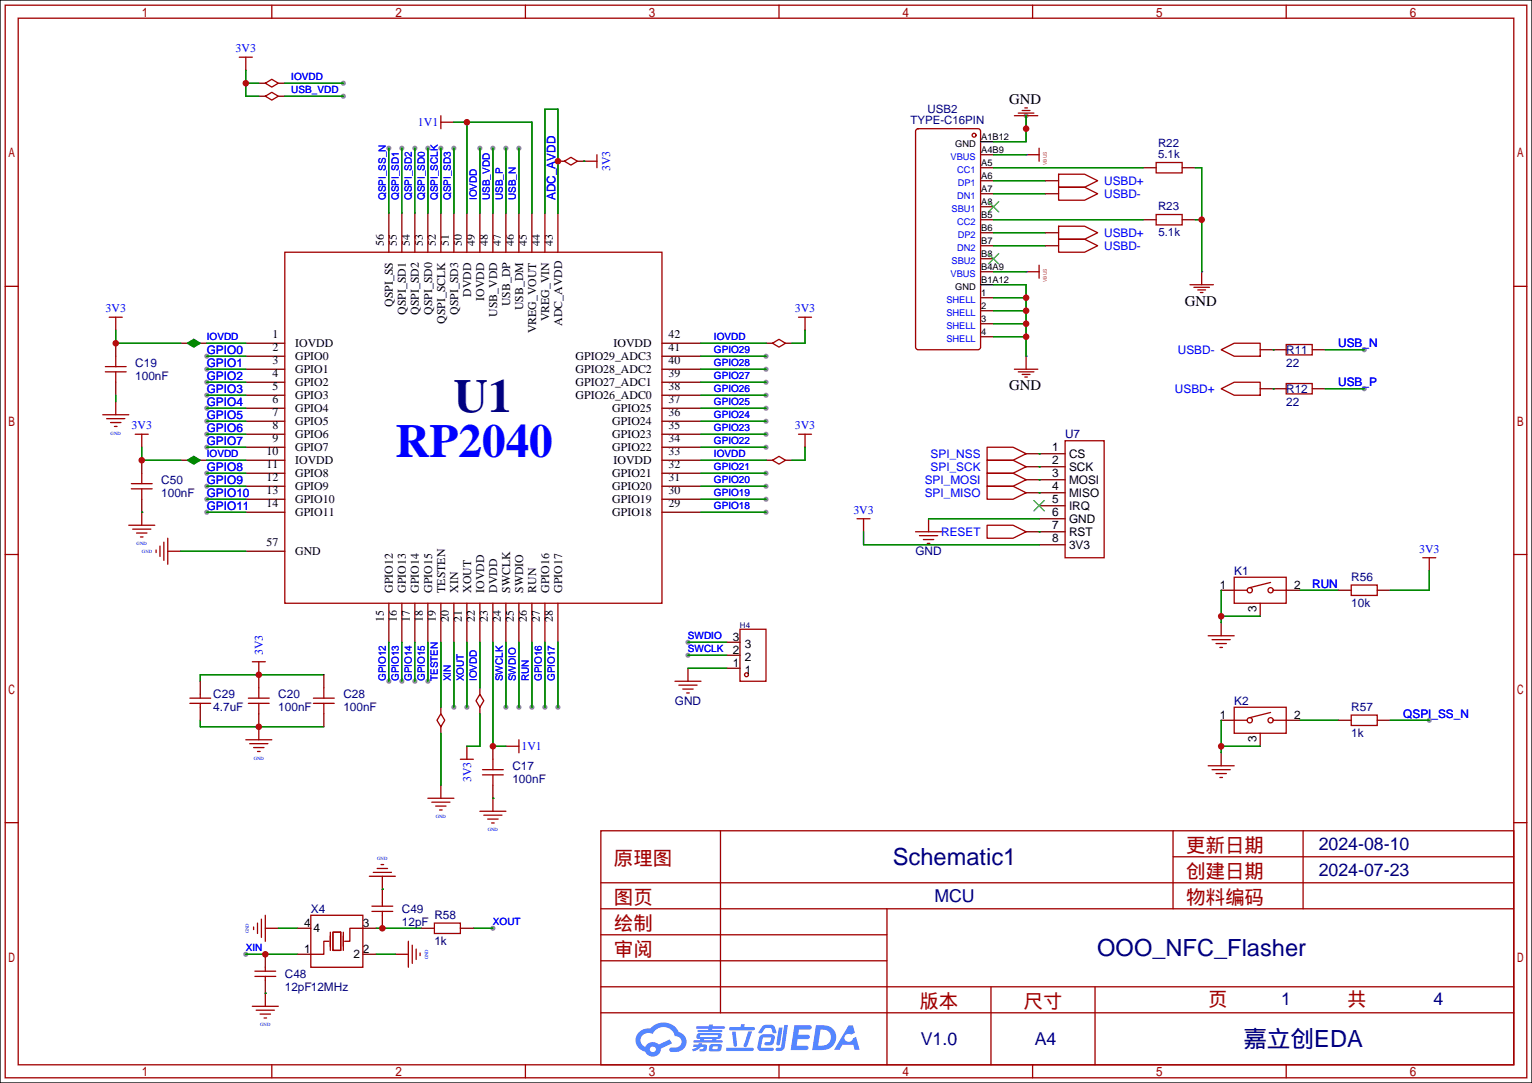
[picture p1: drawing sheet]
<svg xmlns="http://www.w3.org/2000/svg" width="299mm" height="212mm" viewBox="0 0 299 212" stroke-linecap="round" stroke-linejoin="round" font-family="sans-serif">
<path d="M0 0h299.2v211.6h-299.2z" fill="#fff" stroke="#000" stroke-width=".25"/>
<g fill="#999">
<circle cx="88.6" cy="138.2" r=".51"/>
<circle cx="91.2" cy="138.2" r=".51"/>
<circle cx="98.8" cy="138.2" r=".51"/>
<circle cx="101.3" cy="138.2" r=".51"/>
<circle cx="103.9" cy="138.2" r=".51"/>
<circle cx="106.4" cy="138.2" r=".51"/>
<circle cx="149.6" cy="69.6" r=".51"/>
<circle cx="149.6" cy="72.1" r=".51"/>
<circle cx="149.6" cy="74.7" r=".51"/>
<circle cx="149.6" cy="77.2" r=".51"/>
<circle cx="149.6" cy="79.8" r=".51"/>
<circle cx="78.5" cy="29" r=".51"/>
<circle cx="81" cy="29" r=".51"/>
<circle cx="83.6" cy="29" r=".51"/>
<circle cx="86.1" cy="29" r=".51"/>
<circle cx="88.6" cy="29" r=".51"/>
<circle cx="93.7" cy="29" r=".51"/>
<circle cx="96.3" cy="29" r=".51"/>
<circle cx="75.9" cy="29" r=".51"/>
<circle cx="101.3" cy="29" r=".51"/>
<circle cx="67.1" cy="18.8" r=".51"/>
<circle cx="67.1" cy="16.3" r=".51"/>
<circle cx="83.6" cy="133.1" r=".51"/>
<circle cx="48" cy="186.4" r=".51"/>
<circle cx="40.4" cy="69.6" r=".51"/>
<circle cx="40.4" cy="72.1" r=".51"/>
<circle cx="40.4" cy="74.7" r=".51"/>
<circle cx="40.4" cy="77.2" r=".51"/>
<circle cx="40.4" cy="79.8" r=".51"/>
<circle cx="40.4" cy="82.3" r=".51"/>
<circle cx="40.4" cy="84.8" r=".51"/>
<circle cx="40.4" cy="87.4" r=".51"/>
<circle cx="81" cy="133.1" r=".51"/>
<circle cx="78.5" cy="133.1" r=".51"/>
<circle cx="75.9" cy="133.1" r=".51"/>
<circle cx="149.6" cy="82.3" r=".51"/>
<circle cx="149.6" cy="84.8" r=".51"/>
<circle cx="149.6" cy="87.4" r=".51"/>
<circle cx="149.6" cy="92.5" r=".51"/>
<circle cx="149.6" cy="95" r=".51"/>
<circle cx="149.6" cy="97.5" r=".51"/>
<circle cx="149.6" cy="100.1" r=".51"/>
<circle cx="109" cy="138.2" r=".51"/>
<circle cx="40.4" cy="92.5" r=".51"/>
<circle cx="40.4" cy="95" r=".51"/>
<circle cx="40.4" cy="97.5" r=".51"/>
<circle cx="40.4" cy="100.1" r=".51"/>
<circle cx="98.8" cy="29" r=".51"/>
<circle cx="200.4" cy="22.6" r=".51"/>
<circle cx="266.4" cy="68.3" r=".51"/>
<circle cx="266.4" cy="75.9" r=".51"/>
<circle cx="279.1" cy="140.7" r=".51"/>
<circle cx="96.3" cy="181.4" r=".51"/>
<circle cx="134.4" cy="125.5" r=".51"/>
<circle cx="134.4" cy="128" r=".51"/>
</g>
<g fill="none" stroke="#a10000" stroke-width=".25">
<path d="M1 1h297.2v209.6h-297.2zM3.6 3.6h292.1v204.4h-292.1zM53.1 1v2.6M102.6 1v2.6M152.1 1v2.6M201.7 1v2.6M251.2 1v2.6M1 55.9h2.6M295.7 55.9h2.5M1 108.3h2.6M295.7 108.3h2.5M1 160.7h2.6"/>
<path d="M117.3 162.3h178.4v45.7h-178.4zM117.3 177.5h178.4M117.3 172.5h178.4M140.7 162.3v35.6M173.2 177.5v30.5M229.1 162.3v15.2M229.1 167.4h66.6M254.5 162.3v15.2M295.7 160.7h2.5M117.3 182.6h55.9M117.3 197.9h178.4M117.3 192.8h178.4"/>
<path d="M117.3 187.7h55.9M193.5 192.8v15.2M213.9 192.8v15.2M53.1 208v2.6M102.6 208v2.6M152.1 208v2.6M201.7 208v2.6M251.2 208v2.6"/>
</g>
<g fill="#5487ff">
<path d="M155.2 200.3h2.6a.48 .48 0 0 1 .7 .4 .48 .48 0 0 1-.6 .4h-1.8l-.2 1.1h1.9a.43 .43 0 0 1 .4 .4 .43 .43 0 0 1-.5 .4h-1.9l-.2 1.3h1.7a.45 .45 0 0 1 .5 .2 .45 .45 0 0 1-.1 .6h-3.3z"/>
<path d="M165.7 200.3h.9l.4 1.5-.8 .3a.82 .82 0 0 0-1.1 .1 .82 .82 0 0 0 .1 1.2 .82 .82 0 0 0 1.1-.1l.3-.4 .6-.3 .7 2.5h-1l-.2-1h-2.1l-.6 1h-1.1z"/>
<path d="M152.1 200.8h.7l-.5 3.1a.36 .36 0 0 1-.3 .3 .36 .36 0 0 1-.4-.3z"/>
<path d="M153.2 200.2h.7l-.6 4.3a1.13 1.13 0 0 1-1.8 .6l.2-.4h.7l.2-.2z"/>
<path d="M148.9 200.6l.6-.4h1a.77 .77 0 0 1 .9 .5l.3 1-.2 .2h-.5l-.3-.9-.2-.2-1 .1-.7 1-.6-.1-.1-.2z"/>
<path d="M148.4 202.4l.6-.3h1.7a.66 .66 0 0 1 .6 .9l-.1 .4a.81 .81 0 0 1-.9 .8h-.7a.32 .32 0 0 1-.3-.3 .32 .32 0 0 1 .4-.3h.7l.2-.9-1.6 .1-.4 1.8 2.2 .1a.32 .32 0 0 1 .3 .4 .32 .32 0 0 1-.4 .2h-2.2l-.5-.3-.1-.5z"/>
<path d="M141.9 204.7h5a.33 .33 0 0 1 .3 .3 .33 .33 0 0 1-.3 .3h-4.9l-.2-.1z"/>
<path d="M146.1 201.5h.8l-.7 2a1.04 1.04 0 0 1-.7 1.1l-.3-.3z"/>
<path d="M143 201.6h.7l.3 2.5a.34 .34 0 0 1-.3 .4 .34 .34 0 0 1-.4-.3z"/>
<path d="M142.5 200.7h2.1l.3-.6h.6l-.1 .6h1.7a.32 .32 0 0 1 .4 .3 .32 .32 0 0 1-.4 .3h-4.5l-.2-.2z"/>
<path d="M135.5 204.1h.9l.1-.3h.6v.3h.8a.82 .82 0 0 1-.5 1.3h-.8v-.4l.8-.2v-.2l-.5-.1-.5 .5-1.1 .4-.1-.4 .9-.5h-.7z"/>
<path d="M136 200.5h2.4l.1-.3h.7v.3h2.2l.2 .3-.2 .2h-2.3v.2h1.8l.2 .3-.2 .1h-4.5l-.2-.1 .1-.3h2l.1-.2h-2.3l-.1-.2z"/>
<path d="M159.4 200.3l-.8 4.9h1.7a2.47 2.47 0 0 0 2.9-1.7 2.47 2.47 0 0 0-1.5-3.1zM160.3 201.1a1.61 1.61 0 0 1 2 1.5 1.61 1.61 0 0 1-1.8 1.7h-.7z"/>
<path d="M136.2 202a.55 .55 0 0 0-.2 .8 .55 .55 0 0 0 .7 .2l.1 .3h-1.3v.3l5.4 .1 .3-.2-.2-.2h-1.2l.2-.3a.7 .7 0 0 0 .8-.3 .7 .7 0 0 0 0-.8l-4.2-.1zM136.8 202.3l3.3-.1 .1 .1-.2 .3h-3.2l-.1-.2zM137.5 203h1.7l-.2 .3h-1.4z"/>
<path d="M138.6 204.2a1.05 1.05 0 0 0 0 1.2 2.91 2.91 0 0 0 2.2-.2 .98 .98 0 0 0 0-1.2h-1.6zM139.2 204.5l.9-.1 .1 .1v.3l-.2 .2-.8-.1z"/>
<path d="M124.9 201.6a2.23 2.23 0 0 0-.7 2.3 2.23 2.23 0 0 0 1.8 1.6 1.58 1.58 0 0 0 1.8 .9 1.58 1.58 0 0 0 1.3-1.5l2.2-1.1-.5-.7-2.1 1a1.65 1.65 0 0 0-2.7 .4 1.45 1.45 0 0 1-.8-1.9 1.45 1.45 0 0 1 2-.7l.3 .1a2.3 2.3 0 0 1 2.3-1.3 2.3 2.3 0 0 1 2 1.7 1.12 1.12 0 0 1 1.3 1 1.12 1.12 0 0 1-1.1 1.2h-.7a.45 .45 0 0 0-.6 .4 .45 .45 0 0 0 .5 .5 2.21 2.21 0 0 0 2.2-.5 2.21 2.21 0 0 0 .5-2.3 2.13 2.13 0 0 0-1.3-1.1 3.3 3.3 0 0 0-5.6-.7l-1.1 .1zM127 205a.57 .57 0 0 1 1.1 0 .57 .57 0 0 1-1.1 0z"/>
</g>
<g fill="none" stroke="#870000" stroke-width=".25">
<path d="M48 13.7h.1M50.5 18.8h1.3M50.5 16.3h1.3M54.4 18.8h1.2M54.4 16.3h1.2M88.6 23.9h.1M109 31.5h1.2M112.8 31.5h1.2M114 31.5h.1M191.5 32.8h2.6M191.5 30.2h2.6M191.5 35.3h2.6"/>
<path d="M191.5 37.8h2.6M204.2 35.3h2.6M204.2 37.8h2.6M223.3 32.8h2.5M230.9 32.8h2.5M75.9 41.7v7.6M78.5 41.7v7.6M81 41.7v7.6M83.6 41.7v7.6M86.1 41.7v7.6M88.6 41.7v7.6M91.2 41.7v7.6"/>
<path d="M93.7 41.7v7.6M96.3 41.7v7.6M98.8 41.7v7.6M101.3 41.7v7.6M103.9 41.7v7.6M106.4 41.7v7.6M109 41.7v7.6M191.5 42.9h2.6M191.5 40.4h2.6M191.5 45.5h2.6M191.5 48h2.6M191.5 50.5h2.6"/>
<path d="M191.5 53.1h2.6M191.5 58.2h2.6M204.2 45.5h2.6M204.2 48h2.6M223.3 42.9h2.5M230.9 42.9h2.5M22.6 78.5h.1M22.6 64.5h.1M22.6 67.1v2.5M22.6 74.7v2.5M35.3 67.1h1.3M39.1 67.1h1.3"/>
<path d="M48 67.1h7.6M48 69.6h7.6M48 72.1h7.6M48 74.7h7.6M48 77.2h7.6M48 79.8h7.6M129.3 67.1h7.6M129.3 69.6h7.6M129.3 72.1h7.6M129.3 74.7h7.6M129.3 77.2h7.6M129.3 79.8h7.6"/>
<path d="M149.6 67.1h1.3M153.4 67.1h1.3M157.2 64.5h.1M191.5 60.7h2.6M191.5 63.2h2.6M191.5 65.8h2.6M246.1 68.3h5.1M246.1 75.9h5.1M256.3 68.3h2.5M256.3 75.9h2.5M27.7 87.4h.1M27.7 89.9v2.6"/>
<path d="M27.7 97.5v2.6M35.3 89.9h1.3M39.1 89.9h1.3M48 82.3h7.6M48 84.8h7.6M48 87.4h7.6M48 89.9h7.6M48 92.5h7.6M48 95h7.6M48 97.5h7.6M129.3 82.3h7.6M129.3 84.8h7.6"/>
<path d="M129.3 87.4h7.6M129.3 89.9h7.6M129.3 92.5h7.6M129.3 95h7.6M129.3 97.5h7.6M149.6 89.9h1.3M153.4 89.9h1.3M157.2 87.4h.1M200.4 88.6h7.6M200.4 91.2h7.6M200.4 93.7h7.6M200.4 96.3h7.6"/>
<path d="M202.9 98.8h5.1M27.7 100.1h.1M35.3 107.7h.1M48 100.1h7.6M48 107.7h7.6M75.9 117.9v7.6M78.5 117.9v7.6M81 117.9v7.6M83.6 117.9v7.6M86.1 117.9v7.6M88.6 117.9v7.6M91.2 117.9v7.6"/>
<path d="M93.7 117.9v7.6M96.3 117.9v7.6M98.8 117.9v7.6M101.3 117.9v7.6M103.9 117.9v7.6M106.4 117.9v7.6M109 117.9v7.6M129.3 100.1h7.6M168.7 103.9h.1M181.4 101.3v2.6M200.4 103.9h7.6M202.9 101.3h5.1"/>
<path d="M202.9 106.4h5.1M238.5 115.3h2.5M246.1 117.9v2.5M251.2 115.3h2.5M261.4 115.3h2.5M269 115.3h2.5M279.1 111.5h.1M39.1 133.1v2.5M39.1 138.2v2.5M50.5 131.8h.1M50.5 131.8v2.6M50.5 139.4v2.6"/>
<path d="M63.2 131.8v2.6M63.2 139.4v2.6M86.1 138.2v1.2M93.7 134.4v1.2M93.7 138.2v1.2M134.4 130.6v2.5M142 130.6h2.5M142 128h2.5M142 125.5h2.5M238.5 121.7v2.5M50.5 142h.1M86.1 153.4h.1"/>
<path d="M86.1 142v1.3M91.2 145.8h.1M96.3 156h.1M96.3 145.8v2.5M96.3 153.4v2.6M98.8 145.8h.1M238.5 147.1v2.5M238.5 140.7h2.5M246.1 143.3v2.5M251.2 140.7h2.5M261.4 140.7h2.5M269 140.7h2.5"/>
<path d="M74.7 173.7v2.6M74.7 178.8v2.6M74.7 173.7h.1M51.8 194.1h.1M51.8 186.4v2.6M51.8 191.5v2.6M54.4 181.4h.1M58.2 181.4h2.5M58.2 186.4h2.5M70.9 181.4h2.5M70.9 186.4h2.5M77.2 186.4h.1"/>
<path d="M82.3 181.4h2.5M89.9 181.4h2.6"/>
</g>
<g fill="none" stroke="#a10000" stroke-width=".25">
<path d="M46.7 11.2h2.6M48 11.2v2.5M51.8 18.8l1.3-.8 1.3 .8-1.3 .8zM51.8 16.3l1.3-.8 1.3 .8-1.3 .7zM86.1 22.6v2.5M86.1 23.9h2.5M110.2 31.5l1.3-.8 1.3 .8-1.3 .8zM114 31.5h2.6M116.6 30.2v2.6M178.9 25.4l.4-.3h11.7l.4 .3 .1 42.4-.1 .3-.4 .2h-11.7l-.2-.1-.3-.4zM198.1 22.6h4.6M198.9 22.1h3"/>
<path d="M199.6 21.6h1.6M200.2 21.1h.5M200.4 30.2h2.5M200.4 22.6v2.5M202.9 29v2.5M206.8 34h5l2.6 1.3-2.6 1.3h-5zM206.8 36.6h5l2.6 1.2-2.6 1.3h-5zM225.8 31.8h5.1v2h-5.1zM55.6 49.3h73.7v68.6h-73.7zM200.4 53.1h2.5M202.9 51.8v2.6M206.8 44.2h5l2.6 1.3-2.6 1.2h-5z"/>
<path d="M206.8 46.7h5l2.6 1.3-2.6 1.3h-5zM225.8 41.9h5.1v2h-5.1zM232.4 55.6h4.6M233.2 56.1h3M233.9 56.6h1.6M234.4 57.2h.5M234.7 53.1v2.5M20.6 72.6h4M20.6 71.6h4M21.3 62h2.6M22.6 62v2.5M22.6 69.6v2"/>
<path d="M22.6 72.6v2.1M22.6 78.5v2.5M150.9 67.1l1.2-.8 1.3 .8-1.3 .7zM156 62h2.5M157.2 62v2.5M198.1 72.1h4.6M198.9 72.6h3M199.6 73.2h1.6M200.2 73.7h.5M200.4 69.6v2.5M238.5 68.3l2.5-1.2h5.1v2.5h-5.1zM238.5 75.9l2.5-1.2h5.1v2.5h-5.1z"/>
<path d="M251.2 67.3h5.1v2h-5.1zM251.2 74.9h5.1v2.1h-5.1zM20.1 81h5M20.8 81.8h3.6M21.6 82.5h2M22.4 83.3h.5M25.7 95.5h4M25.7 94.5h4M26.4 84.8h2.6M27.7 84.8v2.6M27.7 92.5v2M27.7 95.5v2"/>
<path d="M150.9 89.9l1.2-.7 1.3 .7-1.3 .8zM156 84.8h2.5M157.2 84.8v2.6M192.8 87.4h5.1l2.5 1.2-2.5 1.3h-5.1zM192.8 89.9h5.1l2.5 1.3-2.5 1.3h-5.1zM192.8 92.5h5.1l2.5 1.2-2.5 1.3h-5.1zM192.8 95h5.1l2.5 1.3-2.5 1.2h-5.1zM208 86.1h7.6v22.9h-7.6zM25.1 102.6h5.1M25.9 103.4h3.6M26.7 104.1h2M27.4 104.9h.5"/>
<path d="M27.7 100.1v2.5M30.5 107.4v.5M31.2 106.7v2M32 105.9v3.6M32.8 107.7h2.5M32.8 105.2v5M167.4 101.3h2.5M168.7 101.3v2.6M178.8 103.9h5.1M179.6 104.6h3.5M180.3 105.4h2.1M181.1 106.2h.5"/>
<path d="M192.8 102.6h5.1l2.5 1.3-2.5 1.3h-5.1zM241 112.8h10.2v5.1h-10.2zM241 115.3h2.6M248.2 113.8l-4.1 1M248.7 115.3h2.5M263.9 114.3h5.1v2h-5.1zM277.9 109h2.5M279.1 109v2.5M37.1 137.4h4M37.1 136.4h4M39.1 135.6v.8M39.1 137.4v.8"/>
<path d="M48.5 137.4h4.1M48.5 136.4h4.1M49.3 129.3h2.5M50.5 129.3v2.5M50.5 134.4v2M50.5 137.4v2M61.2 137.4h4.1M61.2 136.4h4.1M63.2 134.4v2M63.2 137.4v2M86.1 139.4l.8 1.3-.8 1.3-.8-1.3zM93.7 135.6l.8 1.3-.8 1.3-.7-1.3z"/>
<path d="M131.8 133.1h5.1M132.6 133.9h3.5M133.3 134.6h2.1M134.1 135.4h.5M144.5 122.9h5.1v10.2h-5.1zM236 124.2h5M236.7 125h3.6M237.5 125.7h2M238.3 126.5h.5M241 138.2h10.2v5.1h-10.2zM248.2 139.2l-4.1 1M263.9 139.7h5.1v2h-5.1z"/>
<path d="M48 144.5h5.1M48.8 145.3h3.5M49.5 146.1h2.1M50.3 146.8h.5M50.5 142v2.5M83.6 156h5M84.3 156.7h3.6M85.1 157.5h2M85.9 158.2h.5M86.1 153.4v2.6M89.9 148.3h2.6M91.2 145.8v2.5"/>
<path d="M93.7 158.5h5.1M94.2 151.4h4.1M94.2 150.4h4.1M94.5 159.3h3.5M96.3 148.3v2.1M96.3 151.4v2M96.3 156v2.5M98.8 145.8h2.5M101.3 144.5v2.6M236 149.6h5M236.7 150.4h3.6M237.5 151.1h2"/>
<path d="M238.3 151.9h.5M241 140.7h2.6M248.7 140.7h2.5M51.1 179.6v3.5M51.8 178.8v5.1M60.7 178.8h10.2v10.2h-10.2zM72.1 171.2h5.1M72.6 178.1h4.1M72.6 177h4.1M72.9 170.4h3.6M73.7 169.7h2M74.4 168.9h.5"/>
<path d="M74.7 171.2v2.5M74.7 176.3v.7M74.7 178.1v.7M95.2 160h2.1M96 160.8h.5M49.3 196.6h5.1M49.5 181.1v.5M49.8 190.8h4M49.8 189.7h4M50 197.4h3.6M50.3 180.3v2.1M50.8 198.1h2"/>
<path d="M51.6 198.9h.5M51.8 181.4h2.6M51.8 189v.7M51.8 190.8v.7M51.8 194.1v2.5M64.3 183.9h-1.1v2.5h-2.5M64.5 182.1v3.6M65 182.1h1.5v3.6h-1.5zM67.1 182.1v3.6M70.9 181.4h-2.6v2.5h-1M77.2 186.4h2.6M79.8 183.9v5.1"/>
<path d="M80.5 184.7v3.5M81.3 185.4v2.1M82 186.2v.5M84.8 180.3h5.1v2.1h-5.1z"/>
<circle cx="190.2" cy="26.4" r=".38"/>
<circle cx="244.1" cy="115.3" r=".51"/>
<circle cx="248.2" cy="115.3" r=".51"/>
<circle cx="145.8" cy="131.8" r=".38"/>
<circle cx="244.1" cy="140.7" r=".51"/>
<circle cx="248.2" cy="140.7" r=".51"/>
</g>
<g fill="#008000" stroke="#008000" stroke-width=".25">
<path d="M36.6 67.1l1.2-.8 1.3 .8-1.3 .7z"/>
<path d="M36.6 89.9l1.2-.7 1.3 .7-1.3 .8z"/>
</g>
<g fill="none" stroke="#008700" stroke-width=".25">
<path d="M48 13.7v5.1h2.5M48 16.3h2.5M55.6 18.8h11.5M55.6 16.3h11.5M75.9 29v12.7M78.5 29v12.7M81 29v12.7M83.6 29v12.7M86.1 29v12.7M88.6 29v12.7M88.6 23.9h15.3v17.8M91.2 23.9v17.8"/>
<path d="M93.7 29v12.7M96.3 29v12.7M98.8 29v12.7M101.3 29v12.7M114 31.5h.1M194.1 32.8h29.2M194.1 37.8h10.1M194.1 30.2h6.3M194.1 35.3h10.1M200.4 22.6v5.1h-6.3M233.4 32.8h1.3v20.3M106.4 41.7v-20.4h2.6v20.4"/>
<path d="M194.1 55.6h6.3v14M194.1 58.2h6.3M194.1 42.9h29.2M194.1 45.5h10.1M194.1 53.1h6.3M194.1 48h10.1M233.4 42.9h1.3M22.6 64.5v2.6h12.7M22.6 77.2v1.3M40.4 69.6h7.6M40.4 72.1h7.6M40.4 74.7h7.6"/>
<path d="M40.4 77.2h7.6M40.4 79.8h7.6M40.4 67.1h7.6M136.9 69.6h12.7M136.9 72.1h12.7M136.9 74.7h12.7M136.9 77.2h12.7M136.9 79.8h12.7M136.9 67.1h12.7M157.2 64.5v2.6h-2.5M194.1 60.7h6.3M194.1 63.2h6.3"/>
<path d="M194.1 65.8h6.3M248.7 68.3h.1M248.7 75.9h.1M258.8 68.3h7.6M258.8 75.9h7.6M27.7 87.4v2.5h7.6M40.4 89.9h7.6M40.4 82.3h7.6M40.4 84.8h7.6M40.4 87.4h7.6M40.4 92.5h7.6M40.4 95h7.6"/>
<path d="M40.4 97.5h7.6M136.9 89.9h12.7M136.9 82.3h12.7M136.9 84.8h12.7M136.9 87.4h12.7M136.9 92.5h12.7M136.9 95h12.7M136.9 97.5h12.7M157.2 87.4v2.5h-2.5M202.9 88.6h.1M202.9 91.2h.1M202.9 93.7h.1"/>
<path d="M202.9 96.3h.1M27.7 100.1h.1M35.3 107.7h12.7M40.4 100.1h7.6M136.9 100.1h12.7M168.7 103.9v2.5h34.2M181.4 101.3h21.5M202.9 103.9h.1M238.5 115.3v6.4M253.7 115.3h7.7M279.1 111.5v3.8h-7.6M63.2 131.8h-24.1v1.3"/>
<path d="M75.9 125.5v7.6M78.5 125.5v7.6M81 125.5v7.6M83.6 125.5v7.6M86.1 125.5v12.7M88.6 125.5v12.7M91.2 125.5v12.7M93.7 125.5v8.9M93.7 139.4v6.4h-2.5M96.3 125.5v20.3h2.5M98.8 125.5v12.7M101.3 125.5v12.7"/>
<path d="M103.9 125.5v12.7M106.4 125.5v12.7M109 125.5v12.7M134.4 125.5h7.6M134.4 128h7.6M134.4 130.6h7.6M238.5 120.4h7.6M39.1 140.7v1.3h24.1M86.1 143.3v10.1M96.3 156h.1M238.5 145.8h7.6M238.5 140.7v6.4"/>
<path d="M253.7 140.7h7.7M271.5 140.7h7.6M74.7 173.7h.1M48 186.4h10.2M51.8 194.1h.1M54.4 181.4h3.8M73.4 186.4h3.8M73.4 181.4h8.9M92.5 181.4h3.8"/>
</g>
<path d="M200.4 30.2h.1M200.4 25.1h.1M200.4 53.1h.1M234.7 53.1h.1M200.4 69.6h.1" fill="none" stroke="#00f" stroke-width=".25"/>
<path d="M191.5 27.7h2.6M191.5 55.6h2.6" fill="none" stroke="#000" stroke-width=".25"/>
<path d="M193 39.4l2.1 2M195.1 39.4l-2.1 2M193 49.5l2.1 2.1M195.1 49.5l-2.1 2.1M201.9 97.8l2.1 2M204 97.8l-2.1 2" fill="none" stroke="#3c3" stroke-width=".25"/>
<g fill="#c00">
<circle cx="22.6" cy="67.1" r=".63"/>
<circle cx="27.7" cy="89.9" r=".63"/>
<circle cx="109" cy="31.5" r=".63"/>
<circle cx="48" cy="16.3" r=".63"/>
<circle cx="51.8" cy="186.4" r=".63"/>
<circle cx="74.7" cy="181.4" r=".63"/>
<circle cx="91.2" cy="23.9" r=".63"/>
<circle cx="96.3" cy="145.8" r=".63"/>
<circle cx="50.5" cy="131.8" r=".63"/>
<circle cx="50.5" cy="142" r=".63"/>
<circle cx="200.4" cy="58.2" r=".63"/>
<circle cx="200.4" cy="60.7" r=".63"/>
<circle cx="200.4" cy="63.2" r=".63"/>
<circle cx="200.4" cy="65.8" r=".63"/>
<circle cx="200.4" cy="25.1" r=".63"/>
<circle cx="234.7" cy="42.9" r=".63"/>
<circle cx="238.5" cy="120.4" r=".63"/>
<circle cx="238.5" cy="145.8" r=".63"/>
</g>
<text font-size="9.2" fill="#000080" x="88.6" y="80.4">U1</text>
<text font-size="9.2" fill="#00f" x="77.2" y="89.3">RP2040</text>
<g font-size="4.6" fill="#000080">
<text x="174.4" y="169">Schematic1</text>
<text x="214.3" y="186.8">OOO_NFC_Flasher</text>
<text x="242.8" y="204.6">嘉立创EDA</text>
</g>
<g font-size="3.8" fill="#a00000">
<text x="231.6" y="166.4">更新日期</text>
<text x="119.9" y="168.9">原理图</text>
<text x="231.6" y="171.5">创建日期</text>
<text x="119.9" y="176.5">图页</text>
<text x="231.6" y="176.5">物料编码</text>
<text x="119.9" y="181.6">绘制</text>
<text x="119.9" y="186.7">审阅</text>
<text x="179.6" y="196.9">版本</text>
<text x="199.9" y="196.9">尺寸</text>
<text x="236" y="196.6">页</text>
<text x="263.1" y="196.6">共</text>
</g>
<g font-size="3.5" fill="#000080">
<text x="257.6" y="166.1">2024-08-10</text>
<text x="257.6" y="171.1">2024-07-23</text>
<text x="182.5" y="176.2">MCU</text>
<text x="250.2" y="196.3">1</text>
<text x="280" y="196.3">4</text>
<text x="179.8" y="204.2">V1.0</text>
<text x="202.1" y="204.2">A4</text>
</g>
<g font-size="2.9">
<text x="197.1" y="20.3">GND</text>
<text x="231.4" y="59.7">GND</text>
<text x="197.1" y="76.3">GND</text>
</g>
<g font-size="2.3" fill="#00f">
<text x="46" y="10.2">3V3</text>
<text x="81.6" y="24.7">1V1</text>
<text x="119.2" y="33.5" transform="rotate(-90 119.2 33.5)">3V3</text>
<text x="108.5" y="39.1" transform="rotate(-90 108.5 39.1)">ADC_AVDD</text>
<text x="215.6" y="36.1">USBD+</text>
<text x="215.6" y="38.7">USBD-</text>
<text x="215.6" y="46.3">USBD+</text>
<text x="215.6" y="48.8">USBD-</text>
<text x="20.6" y="61">3V3</text>
<text x="155.2" y="61">3V3</text>
<text x="40.4" y="69.1">GPIO0</text>
<text x="40.4" y="71.7">GPIO1</text>
<text x="230.1" y="69.1">USBD-</text>
<text x="261.4" y="67.9">USB_N</text>
<text x="40.4" y="74.2">GPIO2</text>
<text x="40.4" y="76.8">GPIO3</text>
<text x="229.5" y="76.8">USBD+</text>
<text x="261.4" y="75.5">USB_P</text>
<text x="25.7" y="83.9">3V3</text>
<text x="40.4" y="79.3">GPIO4</text>
<text x="40.4" y="81.8">GPIO5</text>
<text x="155.2" y="83.9">3V3</text>
<text x="40.4" y="84.4">GPIO6</text>
<text x="40.4" y="86.9">GPIO7</text>
<text x="181.8" y="89.5">SPI_NSS</text>
<text x="40.4" y="92">GPIO8</text>
<text x="40.4" y="94.5">GPIO9</text>
<text x="180.6" y="94.5">SPI_MOSI</text>
<text x="181.8" y="92">SPI_SCK</text>
<text x="40.4" y="97.1">GPIO10</text>
<text x="40.4" y="99.6">GPIO11</text>
<text x="166.7" y="100.4">3V3</text>
<text x="180.6" y="97.1">SPI_MISO</text>
<text x="183.8" y="104.7">RESET</text>
<text x="277.2" y="108">3V3</text>
<text x="256.3" y="114.9">RUN</text>
<text x="51.4" y="128" transform="rotate(-90 51.4 128)">3V3</text>
<text x="274.1" y="140.3">QSPI_SS_N</text>
<text x="101.9" y="146.6">1V1</text>
<text x="92" y="152.8" transform="rotate(-90 92 152.8)">3V3</text>
</g>
<g font-size="2.3">
<text x="75" y="48" transform="rotate(-90 75 48)">56</text>
<text x="77.5" y="48" transform="rotate(-90 77.5 48)">55</text>
<text x="80.1" y="48" transform="rotate(-90 80.1 48)">54</text>
<text x="82.6" y="48" transform="rotate(-90 82.6 48)">53</text>
<text x="85.1" y="48" transform="rotate(-90 85.1 48)">52</text>
<text x="87.7" y="48" transform="rotate(-90 87.7 48)">51</text>
<text x="90.2" y="48" transform="rotate(-90 90.2 48)">50</text>
<text x="92.8" y="48" transform="rotate(-90 92.8 48)">49</text>
<text x="95.3" y="48" transform="rotate(-90 95.3 48)">48</text>
<text x="97.8" y="48" transform="rotate(-90 97.8 48)">47</text>
<text x="100.4" y="48" transform="rotate(-90 100.4 48)">46</text>
<text x="102.9" y="48" transform="rotate(-90 102.9 48)">45</text>
<text x="105.5" y="48" transform="rotate(-90 105.5 48)">44</text>
<text x="108" y="48" transform="rotate(-90 108 48)">43</text>
<text x="76.8" y="60" transform="rotate(-90 76.8 60)">QSPI_SS</text>
<text x="92" y="58" transform="rotate(-90 92 58)">DVDD</text>
<text x="94.5" y="58.7" transform="rotate(-90 94.5 58.7)">IOVDD</text>
<text x="99.6" y="59.9" transform="rotate(-90 99.6 59.9)">USB_DP</text>
<text x="79.3" y="61.5" transform="rotate(-90 79.3 61.5)">QSPI_SD1</text>
<text x="81.8" y="61.5" transform="rotate(-90 81.8 61.5)">QSPI_SD2</text>
<text x="84.4" y="61.5" transform="rotate(-90 84.4 61.5)">QSPI_SD0</text>
<text x="86.9" y="63.3" transform="rotate(-90 86.9 63.3)">QSPI_SCLK</text>
<text x="89.5" y="61.5" transform="rotate(-90 89.5 61.5)">QSPI_SD3</text>
<text x="97.1" y="61.9" transform="rotate(-90 97.1 61.9)">USB_VDD</text>
<text x="102.2" y="60.6" transform="rotate(-90 102.2 60.6)">USB_DM</text>
<text x="104.7" y="65.1" transform="rotate(-90 104.7 65.1)">VREG_VOUT</text>
<text x="107.2" y="62.8" transform="rotate(-90 107.2 62.8)">VREG_VIN</text>
<text x="109.8" y="63.6" transform="rotate(-90 109.8 63.6)">ADC_AVDD</text>
<text x="53.2" y="66.1">1</text>
<text x="53.2" y="68.6">2</text>
<text x="53.2" y="71.2">3</text>
<text x="57.7" y="67.9">IOVDD</text>
<text x="57.7" y="70.4">GPIO0</text>
<text x="112.4" y="70.4">GPIO29_ADC3</text>
<text x="119.8" y="67.9">IOVDD</text>
<text x="130.6" y="71.2">40</text>
<text x="130.6" y="68.6">41</text>
<text x="130.6" y="66.1">42</text>
<text x="53.2" y="73.7">4</text>
<text x="53.2" y="76.2">5</text>
<text x="57.7" y="72.9">GPIO1</text>
<text x="57.7" y="75.5">GPIO2</text>
<text x="112.4" y="75.5">GPIO27_ADC1</text>
<text x="112.4" y="72.9">GPIO28_ADC2</text>
<text x="130.6" y="76.2">38</text>
<text x="130.6" y="73.7">39</text>
<text x="53.2" y="78.8">6</text>
<text x="53.2" y="81.3">7</text>
<text x="53.2" y="83.9">8</text>
<text x="57.7" y="78">GPIO3</text>
<text x="57.7" y="80.6">GPIO4</text>
<text x="57.7" y="83.1">GPIO5</text>
<text x="112.4" y="78">GPIO26_ADC0</text>
<text x="119.6" y="83.1">GPIO24</text>
<text x="119.6" y="80.6">GPIO25</text>
<text x="130.6" y="83.9">35</text>
<text x="130.6" y="81.3">36</text>
<text x="130.6" y="78.8">37</text>
<text x="52" y="88.9">10</text>
<text x="53.2" y="86.4">9</text>
<text x="57.7" y="85.6">GPIO6</text>
<text x="57.7" y="88.2">GPIO7</text>
<text x="119.6" y="88.2">GPIO22</text>
<text x="119.6" y="85.6">GPIO23</text>
<text x="130.6" y="88.9">33</text>
<text x="130.6" y="86.4">34</text>
<text x="205.5" y="88.2">1</text>
<text x="208.8" y="89.5">CS</text>
<text x="52" y="91.5">11</text>
<text x="52" y="94">12</text>
<text x="57.7" y="90.7">IOVDD</text>
<text x="57.7" y="93.3">GPIO8</text>
<text x="57.7" y="95.8">GPIO9</text>
<text x="119.6" y="95.8">GPIO20</text>
<text x="119.6" y="93.3">GPIO21</text>
<text x="119.8" y="90.7">IOVDD</text>
<text x="130.6" y="94">31</text>
<text x="130.6" y="91.5">32</text>
<text x="205.5" y="90.7">2</text>
<text x="205.5" y="93.3">3</text>
<text x="205.5" y="95.8">4</text>
<text x="208.8" y="92">SCK</text>
<text x="208.8" y="94.5">MOSI</text>
<text x="52" y="96.6">13</text>
<text x="52" y="99.1">14</text>
<text x="57.7" y="98.3">GPIO10</text>
<text x="57.7" y="100.9">GPIO11</text>
<text x="119.6" y="100.9">GPIO18</text>
<text x="119.6" y="98.3">GPIO19</text>
<text x="130.6" y="99.1">29</text>
<text x="130.6" y="96.6">30</text>
<text x="205.5" y="98.3">5</text>
<text x="205.5" y="100.9">6</text>
<text x="208.8" y="97.1">MISO</text>
<text x="208.8" y="99.6">IRQ</text>
<text x="52" y="106.7">57</text>
<text x="205.5" y="103.4">7</text>
<text x="205.5" y="106">8</text>
<text x="208.8" y="102.2">GND</text>
<text x="208.8" y="104.7">RST</text>
<text x="208.8" y="107.2">3V3</text>
<text x="57.7" y="108.5">GND</text>
<text x="76.8" y="115.8" transform="rotate(-90 76.8 115.8)">GPIO12</text>
<text x="79.3" y="115.8" transform="rotate(-90 79.3 115.8)">GPIO13</text>
<text x="81.8" y="115.8" transform="rotate(-90 81.8 115.8)">GPIO14</text>
<text x="84.4" y="115.8" transform="rotate(-90 84.4 115.8)">GPIO15</text>
<text x="86.9" y="115.8" transform="rotate(-90 86.9 115.8)">TESTEN</text>
<text x="89.5" y="115.8" transform="rotate(-90 89.5 115.8)">XIN</text>
<text x="92" y="115.8" transform="rotate(-90 92 115.8)">XOUT</text>
<text x="94.5" y="115.8" transform="rotate(-90 94.5 115.8)">IOVDD</text>
<text x="97.1" y="115.8" transform="rotate(-90 97.1 115.8)">DVDD</text>
<text x="99.6" y="115.8" transform="rotate(-90 99.6 115.8)">SWCLK</text>
<text x="102.2" y="115.8" transform="rotate(-90 102.2 115.8)">SWDIO</text>
<text x="104.7" y="115.8" transform="rotate(-90 104.7 115.8)">RUN</text>
<text x="107.2" y="115.8" transform="rotate(-90 107.2 115.8)">GPIO16</text>
<text x="109.8" y="115.8" transform="rotate(-90 109.8 115.8)">GPIO17</text>
<text x="238.2" y="115.1">1</text>
<text x="245.4" y="119.6" transform="rotate(-90 245.4 119.6)">3</text>
<text x="252.7" y="115.1">2</text>
<text x="75" y="121.4" transform="rotate(-90 75 121.4)">15</text>
<text x="77.5" y="121.4" transform="rotate(-90 77.5 121.4)">16</text>
<text x="80.1" y="121.4" transform="rotate(-90 80.1 121.4)">17</text>
<text x="82.6" y="121.4" transform="rotate(-90 82.6 121.4)">18</text>
<text x="85.1" y="121.4" transform="rotate(-90 85.1 121.4)">19</text>
<text x="87.7" y="121.4" transform="rotate(-90 87.7 121.4)">20</text>
<text x="90.2" y="121.4" transform="rotate(-90 90.2 121.4)">21</text>
<text x="92.8" y="121.4" transform="rotate(-90 92.8 121.4)">22</text>
<text x="95.3" y="121.4" transform="rotate(-90 95.3 121.4)">23</text>
<text x="97.8" y="121.4" transform="rotate(-90 97.8 121.4)">24</text>
<text x="100.4" y="121.4" transform="rotate(-90 100.4 121.4)">25</text>
<text x="102.9" y="121.4" transform="rotate(-90 102.9 121.4)">26</text>
<text x="105.5" y="121.4" transform="rotate(-90 105.5 121.4)">27</text>
<text x="108" y="121.4" transform="rotate(-90 108 121.4)">28</text>
<text x="143.1" y="125.2">3</text>
<text x="143.1" y="130.3">1</text>
<text x="143.1" y="127.8">2</text>
<text x="145.5" y="131.6">1</text>
<text x="145.5" y="129.1">2</text>
<text x="145.5" y="126.5">3</text>
<text x="238.2" y="140.5">1</text>
<text x="252.7" y="140.5">2</text>
<text x="245.4" y="145" transform="rotate(-90 245.4 145)">3</text>
<text x="59.4" y="181.1">4</text>
<text x="61.2" y="182.1">4</text>
<text x="70.9" y="181.1">3</text>
<text x="59.4" y="186.2">1</text>
<text x="69.1" y="187.2">2</text>
<text x="70.9" y="186.2">2</text>
</g>
<g font-size="2.3" fill="#000080">
<text x="26.4" y="71.7">C19</text>
<text x="251.2" y="69.1">R11</text>
<text x="251.2" y="71.7">22</text>
<text x="26.4" y="74.2">100nF</text>
<text x="251.2" y="76.8">R12</text>
<text x="251.2" y="79.3">22</text>
<text x="208" y="85.6">U7</text>
<text x="31.5" y="94.5">C50</text>
<text x="31.5" y="97.1">100nF</text>
<text x="178.8" y="108.5">GND</text>
<text x="241" y="112.3">K1</text>
<text x="263.9" y="113.6">R56</text>
<text x="263.9" y="118.7">10k</text>
<text x="41.7" y="136.4">C29</text>
<text x="54.4" y="136.4">C20</text>
<text x="67.1" y="136.4">C28</text>
<text x="131.8" y="137.7">GND</text>
<text x="241" y="137.7">K2</text>
<text x="41.7" y="139">4.7uF</text>
<text x="54.4" y="139">100nF</text>
<text x="67.1" y="139">100nF</text>
<text x="263.9" y="139">R57</text>
<text x="263.9" y="144.1">1k</text>
<text x="100.1" y="150.4">C17</text>
<text x="100.1" y="153">100nF</text>
<text x="60.7" y="178.4">X4</text>
<text x="78.5" y="178.4">C49</text>
<text x="84.8" y="179.6">R58</text>
<text x="78.5" y="180.9">12pF</text>
<text x="84.8" y="184.7">1k</text>
<text x="55.6" y="191.1">C48</text>
<text x="55.6" y="193.6">12pF12MHz</text>
</g>
<g font-size="2.2" fill="#000080">
<text x="181.1" y="22">USB2</text>
<text x="177.8" y="24.1">TYPE-C16PIN</text>
<text x="226.2" y="28.6">R22</text>
<text x="226.2" y="30.9">5.1k</text>
<text x="226.2" y="41.1">R23</text>
<text x="226.2" y="46.2">5.1k</text>
</g>
<g font-size="2" fill="#00f">
<text x="56.9" y="15.7">IOVDD</text>
<text x="56.9" y="18.2">USB_VDD</text>
<text x="75.4" y="39.1" transform="rotate(-90 75.4 39.1)">QSPI_SS_N</text>
<text x="77.9" y="39.1" transform="rotate(-90 77.9 39.1)">QSPI_SD1</text>
<text x="80.4" y="39.1" transform="rotate(-90 80.4 39.1)">QSPI_SD2</text>
<text x="83" y="39.1" transform="rotate(-90 83 39.1)">QSPI_SD0</text>
<text x="85.5" y="39.1" transform="rotate(-90 85.5 39.1)">QSPI_SCLK</text>
<text x="88.1" y="39.1" transform="rotate(-90 88.1 39.1)">QSPI_SD3</text>
<text x="93.1" y="39.1" transform="rotate(-90 93.1 39.1)">IOVDD</text>
<text x="95.7" y="39.1" transform="rotate(-90 95.7 39.1)">USB_VDD</text>
<text x="98.2" y="39.1" transform="rotate(-90 98.2 39.1)">USB_P</text>
<text x="100.8" y="39.1" transform="rotate(-90 100.8 39.1)">USB_N</text>
<text x="40.4" y="66.5">IOVDD</text>
<text x="139.4" y="69">GPIO29</text>
<text x="139.4" y="71.6">GPIO28</text>
<text x="139.4" y="66.5">IOVDD</text>
<text x="139.4" y="74.1">GPIO27</text>
<text x="139.4" y="76.6">GPIO26</text>
<text x="139.4" y="79.2">GPIO25</text>
<text x="139.4" y="81.7">GPIO24</text>
<text x="40.4" y="89.3">IOVDD</text>
<text x="139.4" y="89.3">IOVDD</text>
<text x="139.4" y="84.3">GPIO23</text>
<text x="139.4" y="86.8">GPIO22</text>
<text x="139.4" y="91.9">GPIO21</text>
<text x="139.4" y="94.4">GPIO20</text>
<text x="139.4" y="97">GPIO19</text>
<text x="139.4" y="99.5">GPIO18</text>
<text x="134.4" y="124.9">SWDIO</text>
<text x="134.4" y="127.4">SWCLK</text>
<text x="75.4" y="133.1" transform="rotate(-90 75.4 133.1)">GPIO12</text>
<text x="77.9" y="133.1" transform="rotate(-90 77.9 133.1)">GPIO13</text>
<text x="80.4" y="133.1" transform="rotate(-90 80.4 133.1)">GPIO14</text>
<text x="83" y="133.1" transform="rotate(-90 83 133.1)">GPIO15</text>
<text x="85.5" y="133.1" transform="rotate(-90 85.5 133.1)">TESTEN</text>
<text x="88.1" y="133.1" transform="rotate(-90 88.1 133.1)">XIN</text>
<text x="90.6" y="133.1" transform="rotate(-90 90.6 133.1)">XOUT</text>
<text x="93.1" y="133.1" transform="rotate(-90 93.1 133.1)">IOVDD</text>
<text x="98.2" y="133.1" transform="rotate(-90 98.2 133.1)">SWCLK</text>
<text x="100.8" y="133.1" transform="rotate(-90 100.8 133.1)">SWDIO</text>
<text x="103.3" y="133.1" transform="rotate(-90 103.3 133.1)">RUN</text>
<text x="105.8" y="133.1" transform="rotate(-90 105.8 133.1)">GPIO16</text>
<text x="108.4" y="133.1" transform="rotate(-90 108.4 133.1)">GPIO17</text>
<text x="48" y="185.9">XIN</text>
<text x="96.3" y="180.8">XOUT</text>
</g>
<g font-size="1.8">
<text x="186.5" y="28.6">GND</text>
<text x="191.6" y="27.4">A1B12</text>
<text x="191.6" y="29.9">A4B9</text>
<text x="191.6" y="32.5">A5</text>
<text x="191.6" y="35">A6</text>
<text x="191.6" y="37.5">A7</text>
<text x="191.6" y="40.1">A8</text>
<text x="191.6" y="42.6">B5</text>
<text x="191.6" y="45.2">B6</text>
<text x="191.6" y="47.7">B7</text>
<text x="191.6" y="50.2">B8</text>
<text x="191.6" y="52.8">B4A9</text>
<text x="186.5" y="56.6">GND</text>
<text x="191.6" y="55.3">B1A12</text>
<text x="191.6" y="57.9">1</text>
<text x="191.6" y="60.4">2</text>
<text x="191.6" y="62.9">3</text>
<text x="191.6" y="65.5">4</text>
</g>
<g font-size="1.8" fill="#00f">
<text x="185.6" y="31.2">VBUS</text>
<text x="186.9" y="33.7">CC1</text>
<text x="185.8" y="41.3">SBU1</text>
<text x="186.9" y="38.8">DN1</text>
<text x="187" y="36.3">DP1</text>
<text x="186.9" y="43.9">CC2</text>
<text x="187" y="46.4">DP2</text>
<text x="185.8" y="51.5">SBU2</text>
<text x="186.9" y="49">DN2</text>
<text x="184.8" y="59.1">SHELL</text>
<text x="185.6" y="54">VBUS</text>
<text x="184.8" y="61.7">SHELL</text>
<text x="184.8" y="64.2">SHELL</text>
<text x="184.8" y="66.7">SHELL</text>
</g>
<text font-size="1.6" fill="#000080" x="144.5" y="122.6">H4</text>
<g font-size="1" fill="#a54b4b">
<text x="204.5" y="32.2" transform="rotate(-90 204.5 32.2)">VBUS</text>
<text x="204.5" y="55.1" transform="rotate(-90 204.5 55.1)">VBUS</text>
</g>
<g font-size=".9" fill="#00f">
<text x="21.6" y="84.9">GND</text>
<text x="26.7" y="106.5">GND</text>
<text x="27.7" y="108">GND</text>
<text x="49.5" y="148.4">GND</text>
<text x="85.1" y="159.8">GND</text>
<text x="73.7" y="168">GND</text>
<text x="95.3" y="162.4">GND</text>
<text x="48.6" y="182.4" transform="rotate(-90 48.6 182.4)">GND</text>
<text x="83.6" y="187.4" transform="rotate(-90 83.6 187.4)">GND</text>
<text x="50.8" y="200.5">GND</text>
</g>
</svg>
